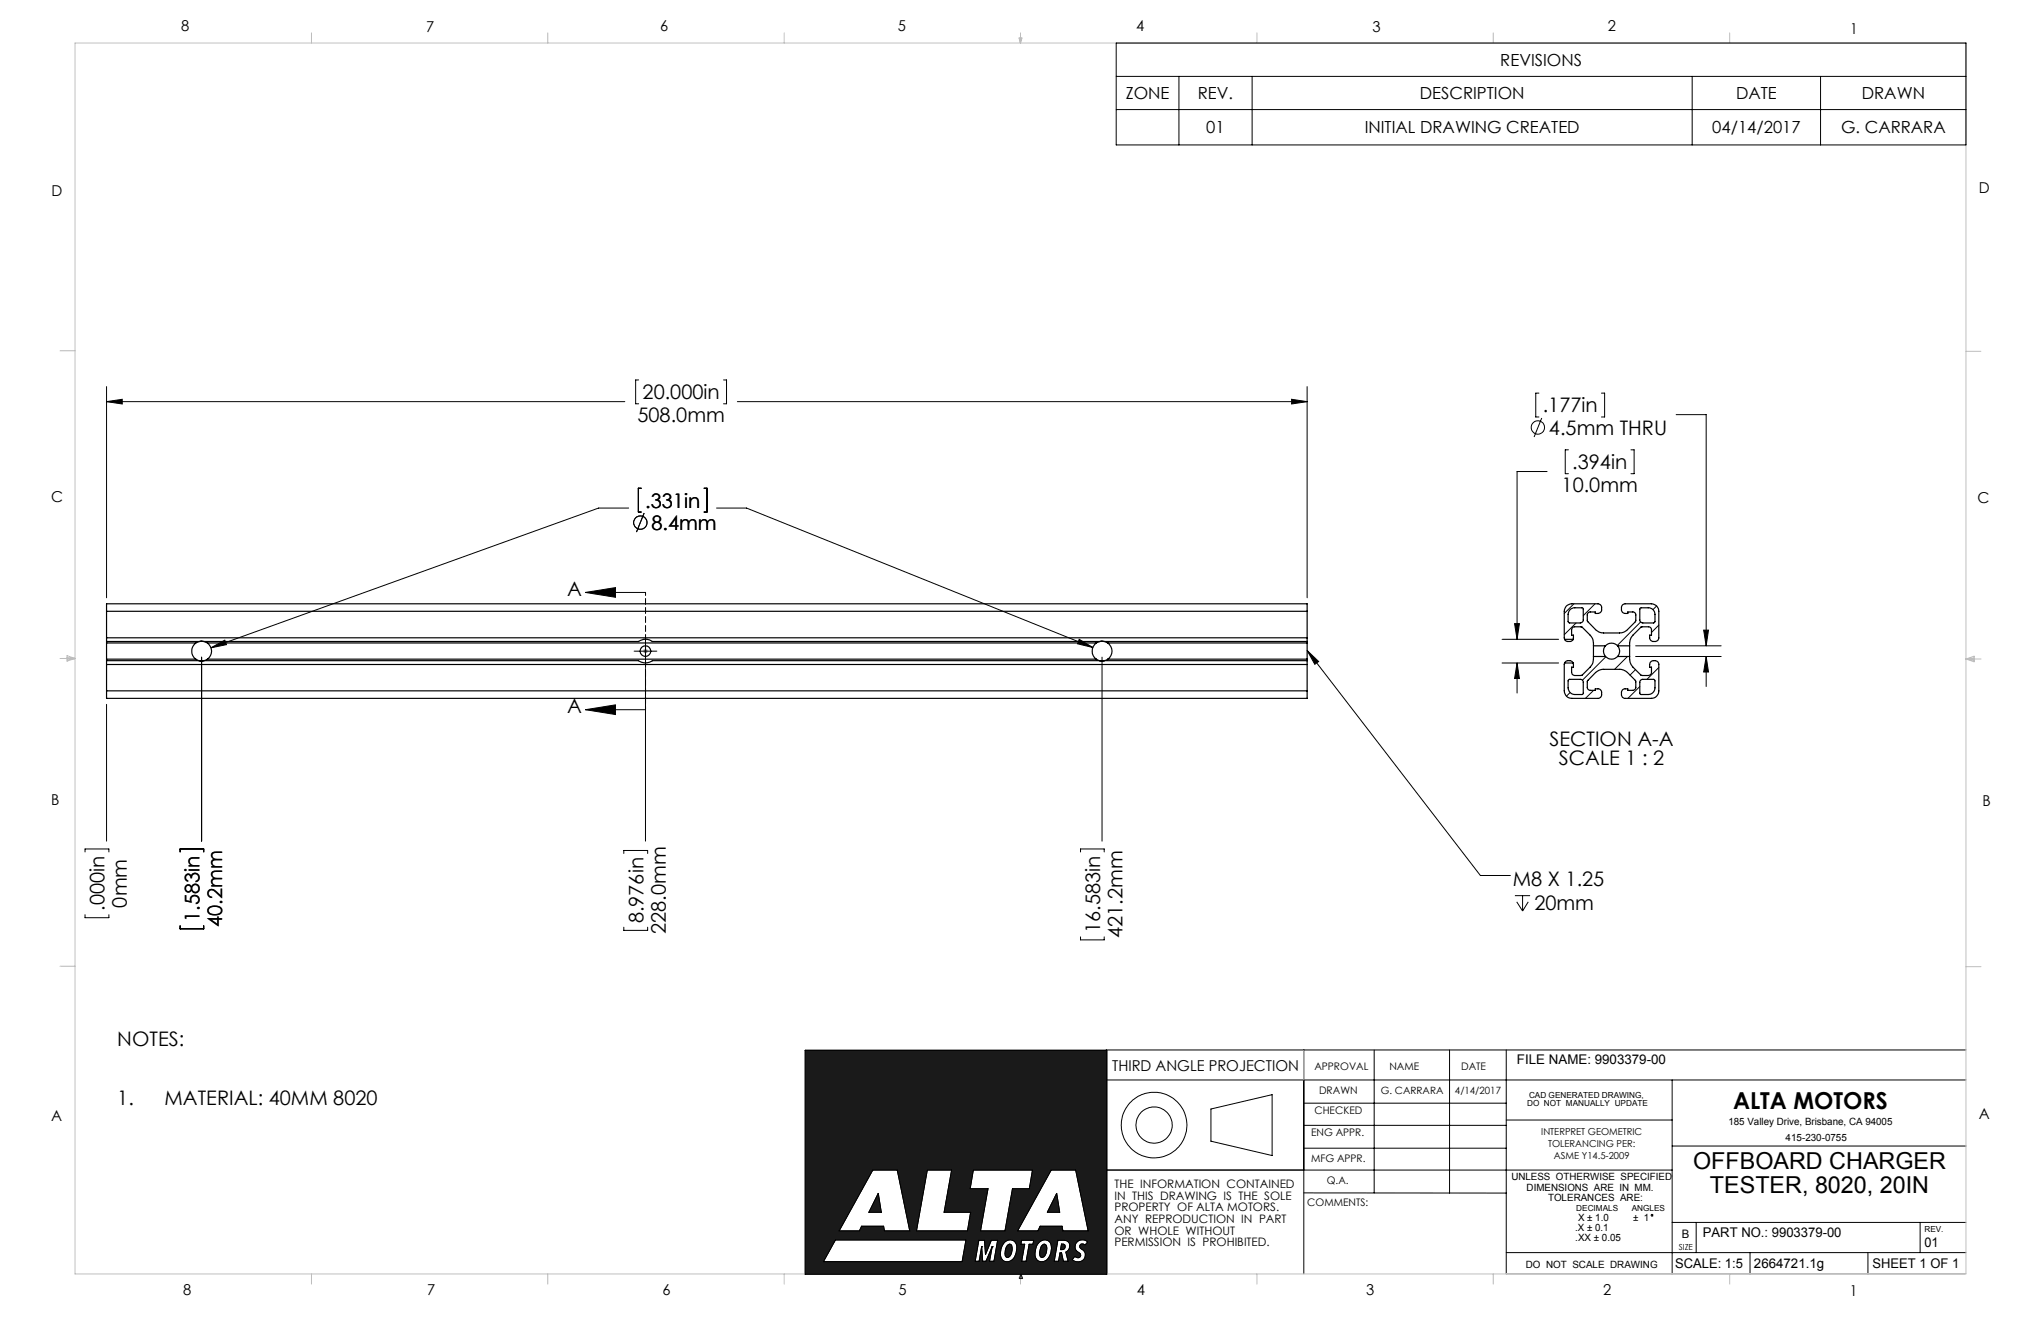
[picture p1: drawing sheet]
<svg xmlns="http://www.w3.org/2000/svg" width="432mm" height="279mm" viewBox="0 0 432 279" stroke-linecap="round" stroke-linejoin="round" font-family="sans-serif">
<g fill="none" stroke="#000" stroke-width=".21">
<path d="M170.4 222.1h63.7v47.4h-63.7zM234 228.4h181.9M256.2 234.6l12.9-3.1v12.9l-12.9-3zM275.8 238h42.9M275.8 233.3h42.9M275.8 222.1v47.3M290.7 222.1v30.2M306.7 222.1v30.2M318.7 222.1v47.4M318.7 236.9h35.1M353.8 228.4v41.1M415.9 222.1h-181.9v47.4"/>
<path d="M184.6 247.5h5.2l2.7 12.8h-5.4l-.2-.9h-4.6l-.5 .9h-4.3zM185.8 252.4l.6 4h-2.6zM196.2 247.5h5.1l-1.6 8.9h5.7l-.7 3.9h-10.8zM205.9 247.5h12.5l-.6 3.9h-3.6l-1.6 8.9h-5.2l1.6-8.9h-3.8zM222.4 247.5h5.2l2.6 12.8h-5.3l-.2-.9h-4.6l-.5 .9h-4.3zM223.6 252.4l.6 4h-2.6zM234 247.5h119.8M275.8 252.3h42.9M275.8 242.9h42.9M353.8 258.6h62.1M353.8 242.4h62.1M358.8 258.6v6.3"/>
<path d="M406.2 258.6v6.3M176.7 262.3h27.7l-.8 4.5h-29.4zM207.7 263.7h.1M207.7 263.7l-.5 3.1h-.9l.8-4.5h1.2l.2 3 1.2-3h1.4l-.8 4.5h-1l.6-3.1M207.7 263.7l.2 3.1h.7l1.3-3.1M209.9 263.7h.1M212.5 262.7a1.5 1.5 0 0 1 1.8-.3 1.5 1.5 0 0 1 .8 1.7 2.51 2.51 0 0 1-2.1 2.8 1.51 1.51 0 0 1-1.4-1.8 3.6 3.6 0 0 1 .9-2.4zM213.2 263.3l.4-.2a.84 .84 0 0 1 .5 1.2l-.2 1a.79 .79 0 0 1-1 .6 2.06 2.06 0 0 1 .3-2.6zM216.1 262.3h2.6l-.2 .9h-.8l-.6 3.6h-1l.7-3.6h-.8zM219.9 262.7a1.5 1.5 0 0 1 1.8-.3 1.5 1.5 0 0 1 .8 1.7 2.58 2.58 0 0 1-2.2 2.8 1.46 1.46 0 0 1-1.3-1.8 3.2 3.2 0 0 1 .9-2.4zM220.5 263.3l.4-.2a.84 .84 0 0 1 .5 1.2l-.2 1a.73 .73 0 0 1-1 .6 2.06 2.06 0 0 1 .3-2.6zM223.8 262.3a2.71 2.71 0 0 1 2.2 .3 1.46 1.46 0 0 1-.5 2.2l.5 2h-1l-.4-1.8h-.3l-.4 1.8h-.9z"/>
<path d="M224.6 263.1h.3a.64 .64 0 0 1 .4 .9 .64 .64 0 0 1-.9 .3zM228 262.5a1.68 1.68 0 0 1 2.1 .2l-.5 .6-.5-.2h-.4l-.2 .3a1.81 1.81 0 0 0 .9 1.3 1.56 1.56 0 0 1-.5 2 1.56 1.56 0 0 1-2.1-.3l.6-.7a.63 .63 0 0 0 .8 .3 .63 .63 0 0 0 .3-.9 1.48 1.48 0 0 1-1.1-1.1 1.48 1.48 0 0 1 .6-1.5zM318.7 264.9h97.2M370.2 264.9v4.6M395.2 264.9v4.6"/>
<circle cx="244.1" cy="238" r="3.8"/>
<circle cx="244.2" cy="238" r="6.9"/>
</g>
<path d="M234.1 222.1v47.4" fill="none" stroke="#191924" stroke-width=".25"/>
<g fill="none" stroke="#c0c0c0" stroke-width=".21">
<path d="M15.9 9.1h400v260.4h-400zM65.9 6.9v2.2M115.9 6.9v2.2M165.9 6.9v2.2M215.6 8h.6l-.3 1.1zM215.7 8l.2 1.1M215.9 6.9v2.2M216 8l-.1 1.1M265.9 6.9v2.2M315.9 6.9v2.2M365.9 6.9v2.2M12.7 74.2h3.2"/>
<path d="M415.9 74.3h3.2M12.7 139.3h3.2M14.2 139.1l1.7 .2M14.2 138.7l1.7 .6-1.7 .5zM15.9 139.3l-1.7 .3M415.9 139.4h3.2M415.9 139.4l1.8-.6v1.2zM415.9 139.4l1.8 .3M417.7 139.2l-1.8 .2M12.7 204.4h3.2M415.9 204.5h3.2M275.8 222.1v6.3"/>
<path d="M65.9 269.5v2.1M115.9 269.5v2.1M165.9 269.5v2.1M215.9 269.5v2.1M215.9 269.5l.3 .8h-.6zM265.9 269.5v2.1M315.9 269.5v2.1M365.9 269.5v2.1"/>
</g>
<path d="M216 269.5l.3 .9h-.6z" fill="none" stroke="#00f" stroke-width=".25"/>
<path d="M224.6 263.1l-.2 1.2h.5l.5-.4v-.5l-.3-.2zM185.8 252.4l-2 4h2.6zM213.3 263.3l-.4 .5-.3 1.2 .1 .7 .3 .3h.3l.4-.4 .4-1.3-.1-1-.3-.2zM223.6 252.4l-2 4h2.6zM219.9 262.7l.8-.4h.8l.6 .3 .3 .9v1l-.3 1.2-.6 .8-.8 .4-1.1-.2-.4-.4-.2-.5 .1-1.8zM212.4 262.8l.7-.5 .8-.1 .7 .3 .5 .7v1.2l-.4 1.4-.6 .8-.7 .3h-.7l-.4-.2-.5-.5-.1-.5 .1-1.6zM222.4 247.5h5.2l2.6 12.9h-5.3l-.2-1h-4.6l-.5 1h-4.3zM227.8 262.8a1.63 1.63 0 0 1 2.3-.1l-.5 .6-.4-.2-.7 .2-.1 .5 .4 .4a1.49 1.49 0 0 1 .6 2.1 1.49 1.49 0 0 1-2.2 .4l-.4-.3 .7-.6a.64 .64 0 0 0 1.1 0 .64 .64 0 0 0-.6-1 1.3 1.3 0 0 1-.2-2zM223.8 262.3h1.4l.6 .2a1.38 1.38 0 0 1-.3 2.3l.5 2h-1l-.4-1.8h-.3l-.4 1.8h-.9zM216.1 262.3h2.6l-.2 .9h-.8l-.6 3.6h-1l.7-3.6h-.8zM207.1 262.3h1.2l.2 3 1.2-3h1.4l-.8 4.5h-1l.6-3.1-1.3 3.1h-.7l-.2-3.1-.5 3.1h-.9zM196.2 247.5h5.1l-1.6 8.9h5.7l-.7 4h-10.8zM176.7 262.3h27.7l-.8 4.5h-29.4zM184.6 247.5h5.2l2.7 12.9h-5.4l-.2-1h-4.6l-.5 1h-4.3zM205.9 247.5h12.5l-.6 3.9h-3.6l-1.6 9h-5.2l1.6-9h-3.8zM170.4 222.1v47.4h63.7v-47.4zM220.6 263.3l-.5 .7-.1 .8v.8l.3 .4 .5-.1 .3-.4 .4-1.4-.3-.9-.3-.1z" fill-rule="evenodd" fill="#191924"/>
<g fill="none" stroke="#000" stroke-width=".21">
<path d="M236.1 9.1h179.8v21.6h-179.8zM236.1 16.2h179.8M249.4 16.2v14.5M264.9 16.2v14.5M358 16.2v14.5M385.2 16.2v14.5M236.1 23.2h179.8M22.5 81.8v44.6M22.5 84.9h109.7M22.5 84.9l3.4-.4v.9zM135.1 80.4h-.6v5h.6M153.1 80.4h.6v5h-.6"/>
<path d="M156 84.9h120.5M273.3 84.5l3.2 .4-3.2 .5zM276.5 81.8v44.6M325.6 83.1h-.7v5.1h.7M326.2 88.4l-1.6 4M327.3 99.7h-6.3v35.5M331.8 95.1h-.6v5.1h.6M338.8 83.1h.7v5.1h-.7M345.1 95.1h.6v5.1h-.6M354.6 87.7h6.4v48.9M133 107.5h-6.4l-82 29.5M135.7 103.3h-.7v5h.7"/>
<path d="M136.3 108.5l-1.6 4M148.9 103.3h.7v5h-.7M151.6 107.5h6.3l73.3 29.4M42.7 139v38.9M44.6 137l3-1.6 .3 .9zM123.9 125.3l6.3-1v2zM123.9 125.3h12.7M134.2 137.7h4.8M136.6 135.3v4.8M228.3 135.2l2.9 1.7-3.2-.7zM233.2 139v38.9M276.5 137.6l36.7 47.6h6.3"/>
<path d="M276.5 137.6l2.5 2.3-.8 .6zM317.8 135.2h11.9M320.4 131.9h1.1l-.5 3.3zM333 127.7l-2.1 2.1M333.4 131.8l-2.5 2.4M337.5 127.7l-2.5 2.5M339.7 138.9l-4.9 5M344.3 138.9l-2.7 2.7M346 136.6h18.1M346 138.9h18.1M347.1 131.6l-4.9 4.9M350.5 128.2l-.8 .7"/>
<path d="M350.9 132.2l-1.5 1.6M360.4 133.3h1.1l-.5 3.3zM361 138.9v6.3M361 138.9l.5 3.2h-1.1zM22.5 149v28.9M123.9 150.1l6.3-1v2zM123.9 150.1h12.7M136.6 141.4v36.5M317.8 140.2h11.9M321 140.2v6.4M321 140.2l.5 3.3h-1.1zM332.2 146.5l-.8 .7"/>
<path d="M337.1 146l-1.7 1.7M346 141.6l-1.2 1.2M346.9 145.2l-2.5 2.5M350.9 141.2l-2.5 2.5M18 180.2v-.6h5v.6M18 193.5v.6h5v-.6M38.1 180.2v-.6h5v.6M38.1 195.8v.7h5v-.7M132 180.5v-.6h5v.6M132 196.1v.7h5v-.7M228.6 180.2v-.6h5v.6M228.6 198.2v.6h5v-.6"/>
<path d="M320.5 189.4h3.2M320.9 190.7l1.2 2M322.1 189.4v3.3M323.3 190.7l-1.2 2M170.4 222.1h63.7v47.4h-63.7zM184.6 247.5h5.2l2.7 12.9h-5.4l-.2-1h-4.6l-.5 1h-4.3zM185.8 252.4l.6 4h-2.6zM196.2 247.5h5.1l-1.6 8.9h5.7l-.7 4h-10.8zM205.9 247.5h12.5l-.6 3.9h-3.6l-1.6 9h-5.2l1.6-9h-3.8zM222.4 247.5h5.2l2.6 12.9h-5.3l-.2-1h-4.6l-.5 1h-4.3zM223.6 252.4l.6 4h-2.6zM176.7 262.3h27.7l-.8 4.5h-29.4z"/>
<path d="M207.7 263.7h.1M207.7 263.7l-.5 3.1h-.9l.8-4.5h1.2l.2 3 1.2-3h1.4l-.8 4.5h-1l.6-3.1M207.7 263.7l.2 3.1h.7l1.3-3.1M209.9 263.7h.1M212.5 262.7a1.5 1.5 0 0 1 1.8-.3 1.5 1.5 0 0 1 .8 1.7 2.51 2.51 0 0 1-2.1 2.8 1.51 1.51 0 0 1-1.4-1.8 3.6 3.6 0 0 1 .9-2.4zM213.2 263.3l.4-.2a.84 .84 0 0 1 .5 1.2l-.2 1a.79 .79 0 0 1-1 .6 2.06 2.06 0 0 1 .3-2.6zM216.1 262.3h2.6l-.2 .9h-.8l-.6 3.6h-1l.7-3.6h-.8zM219.9 262.7a1.5 1.5 0 0 1 1.8-.3 1.5 1.5 0 0 1 .8 1.7 2.58 2.58 0 0 1-2.2 2.8 1.46 1.46 0 0 1-1.3-1.8 3.2 3.2 0 0 1 .9-2.4zM220.5 263.3l.4-.2a.84 .84 0 0 1 .5 1.2l-.2 1a.73 .73 0 0 1-1 .6 2.06 2.06 0 0 1 .3-2.6zM223.8 262.3h1.3a1.3 1.3 0 0 1 1.2 1.1 1.3 1.3 0 0 1-.8 1.4l.5 2h-1l-.4-1.8h-.3l-.4 1.8h-.9zM224.6 263.1a.61 .61 0 0 1 .8 .5 .61 .61 0 0 1-.7 .7h-.3zM227.7 262.9a1.65 1.65 0 0 1 2.4-.2l-.5 .6a.62 .62 0 0 0-1.1 .1 .62 .62 0 0 0 .5 .9 1.48 1.48 0 0 1 .4 2 1.48 1.48 0 0 1-2 .5l-.6-.4 .6-.7a.65 .65 0 0 0 1.1 .1 .65 .65 0 0 0-.5-1 1.41 1.41 0 0 1-.3-1.9z"/>
<circle cx="325.4" cy="90.4" r="1.42"/>
<circle cx="135.5" cy="110.5" r="1.41"/>
<circle cx="349.5" cy="257" r=".19"/>
</g>
<path d="M136.1 137.7h1M136.2 137.4l.7 .7M136.6 137.2v1M136.9 137.4l-.7 .7" fill="none" stroke="#808080" stroke-width=".21"/>
<path d="M136.6 125.3v24.8" fill="none" stroke="#000" stroke-width=".21" stroke-dasharray="1.3 .6" stroke-dashoffset=".6"/>
<g fill="#000">
<path d="M276.5 137.6l2.5 2.3-.8 .6z"/>
<path d="M273.3 84.5l3.2 .4-3.2 .5zM22.5 84.9l3.4-.4v.9zM44.6 137l3.3-.7-.3-.9zM228.3 135.2l-.3 1 3.2 .7zM360.4 133.3h1.1l-.5 3.3zM361 138.9l.5 3.2h-1.1zM320.4 131.9h1.1l-.5 3.3zM321 140.2l.5 3.3h-1.1z"/>
<path d="M123.9 125.3l6.3-1v2zM123.9 150.1l6.3-1v2z"/>
</g>
<g fill="none" stroke="#000" stroke-width=".25">
<path d="M22.5 139.7h112.6a2.49 2.49 0 0 0 2.9 0h138.5M22.5 139.7v.8M22.5 135.7h112.6a2.62 2.62 0 0 1 2.9 0h138.5M22.5 134.9v.8M22.5 129.3v-1.6h254v1.6M22.5 135.7v.3M22.5 139.4v.3M22.5 129.3v5.6M22.5 136v3.4M22.5 129.3h254M22.5 134.9h254M22.5 136h18.9"/>
<path d="M22.5 139.4h18.9M41.4 136a2.15 2.15 0 0 1 2.5 0M41.4 139.4a2.15 2.15 0 0 0 2.5 0M41.4 136a2.15 2.15 0 0 0 0 3.4M43.9 136a2.1 2.1 0 0 1 0 3.4M43.9 136h188M43.9 139.4h188M231.9 136a2.15 2.15 0 0 1 2.5 0M231.9 139.4a2.15 2.15 0 0 0 2.5 0M231.9 136a2.15 2.15 0 0 0 0 3.4M234.4 136a2.1 2.1 0 0 1 0 3.4M234.4 136h42.1"/>
<path d="M234.4 139.4h42.1M276.5 139.7v.8M276.5 134.9v.8M276.5 135.7v.3M276.5 139.4v.3M276.5 129.3v5.6M276.5 136v3.4M331 135.2l.6 .5 .8-.1 .4-.4M331 135.2l-.1-5.9a1.57 1.57 0 0 1 1.6-1.6h5.6a.91 .91 0 0 1 .7 1.3 .78 .78 0 0 1-.7 .8h-.6v-.4h-1.1a.6 .6 0 0 0-.6 .7v1.3l1.8 1.8a2.31 2.31 0 0 0 1.7 .7h3.3a2.31 2.31 0 0 0 1.7-.7l1.7-1.8 .1-1.3a.6 .6 0 0 0-.7-.7h-1v.4h-.6a.78 .78 0 0 1-.8-.8 .94 .94 0 0 1 .8-1.3h5.6a1.57 1.57 0 0 1 1.5 1.6v5.6a.99 .99 0 0 1-.9 .8 .99 .99 0 0 1-1-.8v-.6h.4v-1.1a.6 .6 0 0 0-.6-.6h-1.6l-1.9 1.9a2.58 2.58 0 0 0-.5 2.1M331 135.2h1.8M332.2 128.9l.7-.3h2l.1 2.5a.66 .66 0 0 1-.7 .7h-2.2l-.3-.2v-1.7zM332.8 135.2l.1-.9h-.4v-1.1a.66 .66 0 0 1 .6-.6h1.6l1.7 1.7a2.56 2.56 0 0 1 .7 2.3"/>
<path d="M337.1 136.6v2.3M337.1 138.9a2.65 2.65 0 0 1-.7 2.2l-1.7 1.7-1.6 .1-.5-.3-.1-.4v-1.1h.4l-.1-.9M337.1 136.6h2.6M337.1 138.9h2.6M339.7 136.6l-.5 1 .2 .8 .3 .5M339.7 138.9a1.75 1.75 0 0 0 2.5 0M339.7 136.6a1.75 1.75 0 0 1 2.5 0M342.2 136.6l.5 .9-.1 .7-.4 .7M342.2 136.6h2.6M342.2 138.9h2.6M344.8 136.6v2.3M344.8 138.9a2.65 2.65 0 0 0 .7 2.2l1.7 1.7 1.6 .1a.66 .66 0 0 0 .6-.7v-1.1h-.4v-.6a.98 .98 0 0 1 1-.8 .98 .98 0 0 1 .9 .8v5.6a1.57 1.57 0 0 1-1.5 1.6h-5.6a.86 .86 0 0 1-.8-1.2 .73 .73 0 0 1 .8-.8h.6v.3h1a.66 .66 0 0 0 .7-.6l-.1-1.4-1.7-1.8a2.48 2.48 0 0 0-1.7-.6h-3.3a2.48 2.48 0 0 0-1.7 .6l-1.8 1.8v1.4a.66 .66 0 0 0 .6 .6h1.1v-.3h.6a.86 .86 0 0 1 .7 1.2 .73 .73 0 0 1-.7 .8h-5.6a1.57 1.57 0 0 1-1.6-1.6l.1-5.9"/>
<path d="M347 128.6h1.7a1.39 1.39 0 0 1 1.4 1.3v1.5l-.1 .3-2.4 .1a.66 .66 0 0 1-.7-.7zM22.5 146.1v1.6h254v-1.6M22.5 146.1h254M22.5 140.5h254M22.5 140.5v5.6M276.5 140.5v5.6M331 140.2a1.06 1.06 0 0 1 1.8 0M331 140.2h1.8M331.9 143.7h2.4a.6 .6 0 0 1 .7 .6l-.1 2.5-.2 .1h-1.5a1.45 1.45 0 0 1-1.4-1.4v-1.5zM347.1 143.9l.3-.2h2.6l.1 .3v1.5a1.45 1.45 0 0 1-1.4 1.4h-1.5l-.2-.1-.1-2.6z"/>
<circle cx="136.5" cy="137.7" r="1.13"/>
</g>
<g font-size="4.9">
<text x="366.6" y="234.7">ALTA MOTORS</text>
<text x="358.2" y="247.3">OFFBOARD CHARGER</text>
<text x="361.8" y="252.2">TESTER, 8020, 20IN</text>
</g>
<g font-size="4.2">
<text x="134.9" y="89.2">508.0mm</text>
<text x="136" y="84.5">20.000in</text>
<text x="326.4" y="87.2">.177in</text>
<text x="327.7" y="92">4.5mm THRU</text>
<text x="332.6" y="99.2">.394in</text>
<text x="136.5" y="107.4">.331in</text>
<text x="330.4" y="104">10.0mm</text>
<text x="137.8" y="112.1">8.4mm</text>
<text x="120" y="126.1">A</text>
<text x="120" y="150.9">A</text>
<text x="327.8" y="157.7">SECTION A-A</text>
<text x="329.8" y="161.9">SCALE 1 : 2</text>
<text x="26.9" y="192" transform="rotate(-90 26.9 192)">0mm</text>
<text x="320.1" y="187.3">M8 X 1.25</text>
<text x="22.1" y="192.6" transform="rotate(-90 22.1 192.6)">.000in</text>
<text x="42.2" y="195" transform="rotate(-90 42.2 195)">1.583in</text>
<text x="47" y="196.1" transform="rotate(-90 47 196.1)">40.2mm</text>
<text x="136.1" y="195.3" transform="rotate(-90 136.1 195.3)">8.976in</text>
<text x="140.9" y="197.6" transform="rotate(-90 140.9 197.6)">228.0mm</text>
<text x="232.7" y="197.3" transform="rotate(-90 232.7 197.3)">16.583in</text>
<text x="324.6" y="192.5">20mm</text>
<text x="237.5" y="198.4" transform="rotate(-90 237.5 198.4)">421.2mm</text>
<text x="24.8" y="221.3">NOTES:</text>
<text x="24.8" y="233.7">1.</text>
<text x="34.8" y="233.7">MATERIAL: 40MM 8020</text>
</g>
<g font-size="3.5">
<text x="317.4" y="13.9">REVISIONS</text>
<text x="238.2" y="21">ZONE</text>
<text x="253.4" y="21">REV.</text>
<text x="300.4" y="21">DESCRIPTION</text>
<text x="367.3" y="21">DATE</text>
<text x="393.9" y="21">DRAWN</text>
<text x="255.2" y="28.2">01</text>
<text x="288.7" y="28.2">INITIAL DRAWING CREATED</text>
<text x="362.2" y="28.2">04/14/2017</text>
<text x="389.5" y="28.2">G. CARRARA</text>
</g>
<g font-size="3.2">
<text x="38.3" y="6.7">8</text>
<text x="90.2" y="6.7">7</text>
<text x="139.7" y="6.5">6</text>
<text x="190" y="6.5">5</text>
<text x="240.4" y="6.5">4</text>
<text x="290.4" y="6.7">3</text>
<text x="340.2" y="6.6">2</text>
<text x="391.4" y="7.2">1</text>
<text x="10.9" y="41.6">D</text>
<text x="418.7" y="40.7">D</text>
<text x="10.8" y="106.3">C</text>
<text x="418.4" y="106.4">C</text>
<text x="10.8" y="170.2">B</text>
<text x="419.4" y="170.6">B</text>
<text x="235.3" y="226.5">THIRD ANGLE PROJECTION</text>
<text x="10.8" y="237.2">A</text>
<text x="418.6" y="236.8">A</text>
<text x="38.8" y="273.8">8</text>
<text x="90.4" y="273.8">7</text>
<text x="140.2" y="273.8">6</text>
<text x="190.1" y="273.9">5</text>
<text x="240.5" y="273.8">4</text>
<text x="289" y="273.9">3</text>
<text x="339.1" y="273.8">2</text>
<text x="391.4" y="274.1">1</text>
</g>
<g font-size="2.8">
<text x="320.9" y="225">FILE NAME: 9903379-00</text>
<text x="360.3" y="261.7">PART NO.: 9903379-00</text>
<text x="407.2" y="263.8">01</text>
<text x="354.4" y="268.2">SCALE: 1:5</text>
<text x="371.1" y="268.2">2664721.1g</text>
<text x="396.2" y="268.2">SHEET 1 OF 1</text>
</g>
<g font-size="2.5">
<text x="235.8" y="251.3">THE INFORMATION CONTAINED</text>
<text x="235.8" y="253.8">IN THIS DRAWING IS THE SOLE</text>
<text x="235.8" y="256.2">PROPERTY OF ALTA MOTORS.</text>
<text x="235.8" y="258.7">ANY REPRODUCTION IN PART</text>
<text x="235.8" y="261.2">OR WHOLE WITHOUT</text>
<text x="235.8" y="263.6">PERMISSION IS PROHIBITED.</text>
<text x="355.8" y="261.8">B</text>
</g>
<g font-size="2.2">
<text x="278.1" y="226.4">APPROVAL</text>
<text x="294" y="226.3">NAME</text>
<text x="309.1" y="226.4">DATE</text>
<text x="279.1" y="231.4">DRAWN</text>
<text x="278.1" y="235.5">CHECKED</text>
<text x="277.4" y="245.8">MFG APPR.</text>
<text x="277.4" y="240.3">ENG APPR.</text>
<text x="280.7" y="250.5">Q.A.</text>
<text x="276.6" y="255.1">COMMENTS:</text>
</g>
<g font-size="2.1">
<text x="292.1" y="231.4">G. CARRARA</text>
<text x="307.8" y="231.3">4/14/2017</text>
<text x="365.7" y="237.8">185 Valley Drive, Brisbane, CA 94005</text>
<text x="377.8" y="241.2">415-230-0755</text>
<text x="319.7" y="249.6">UNLESS OTHERWISE SPECIFIED</text>
<text x="323" y="251.9">DIMENSIONS ARE IN MM.</text>
<text x="327.5" y="254">TOLERANCES ARE:</text>
<text x="333.3" y="260.4">.X ± 0.1</text>
<text x="333.3" y="262.5">.XX ± 0.05</text>
<text x="333.8" y="258.3">X ± 1.0</text>
<text x="345.5" y="258.3">± 1</text>
<text x="322.8" y="268.2">DO NOT SCALE DRAWING</text>
</g>
<g font-size="2">
<text x="326.1" y="240">INTERPRET GEOMETRIC</text>
<text x="327.5" y="242.5">TOLERANCING PER:</text>
<text x="328.8" y="245">ASME Y14.5-2009</text>
</g>
<g font-size="1.8">
<text x="323.5" y="232.2">CAD GENERATED DRAWING,</text>
<text x="323.1" y="234">DO NOT MANUALLY UPDATE</text>
<text x="333.5" y="256">DECIMALS</text>
<text x="345.2" y="256">ANGLES</text>
<text x="407.1" y="260.6">REV.</text>
<text x="355.2" y="264.3">SIZE</text>
</g>
</svg>
